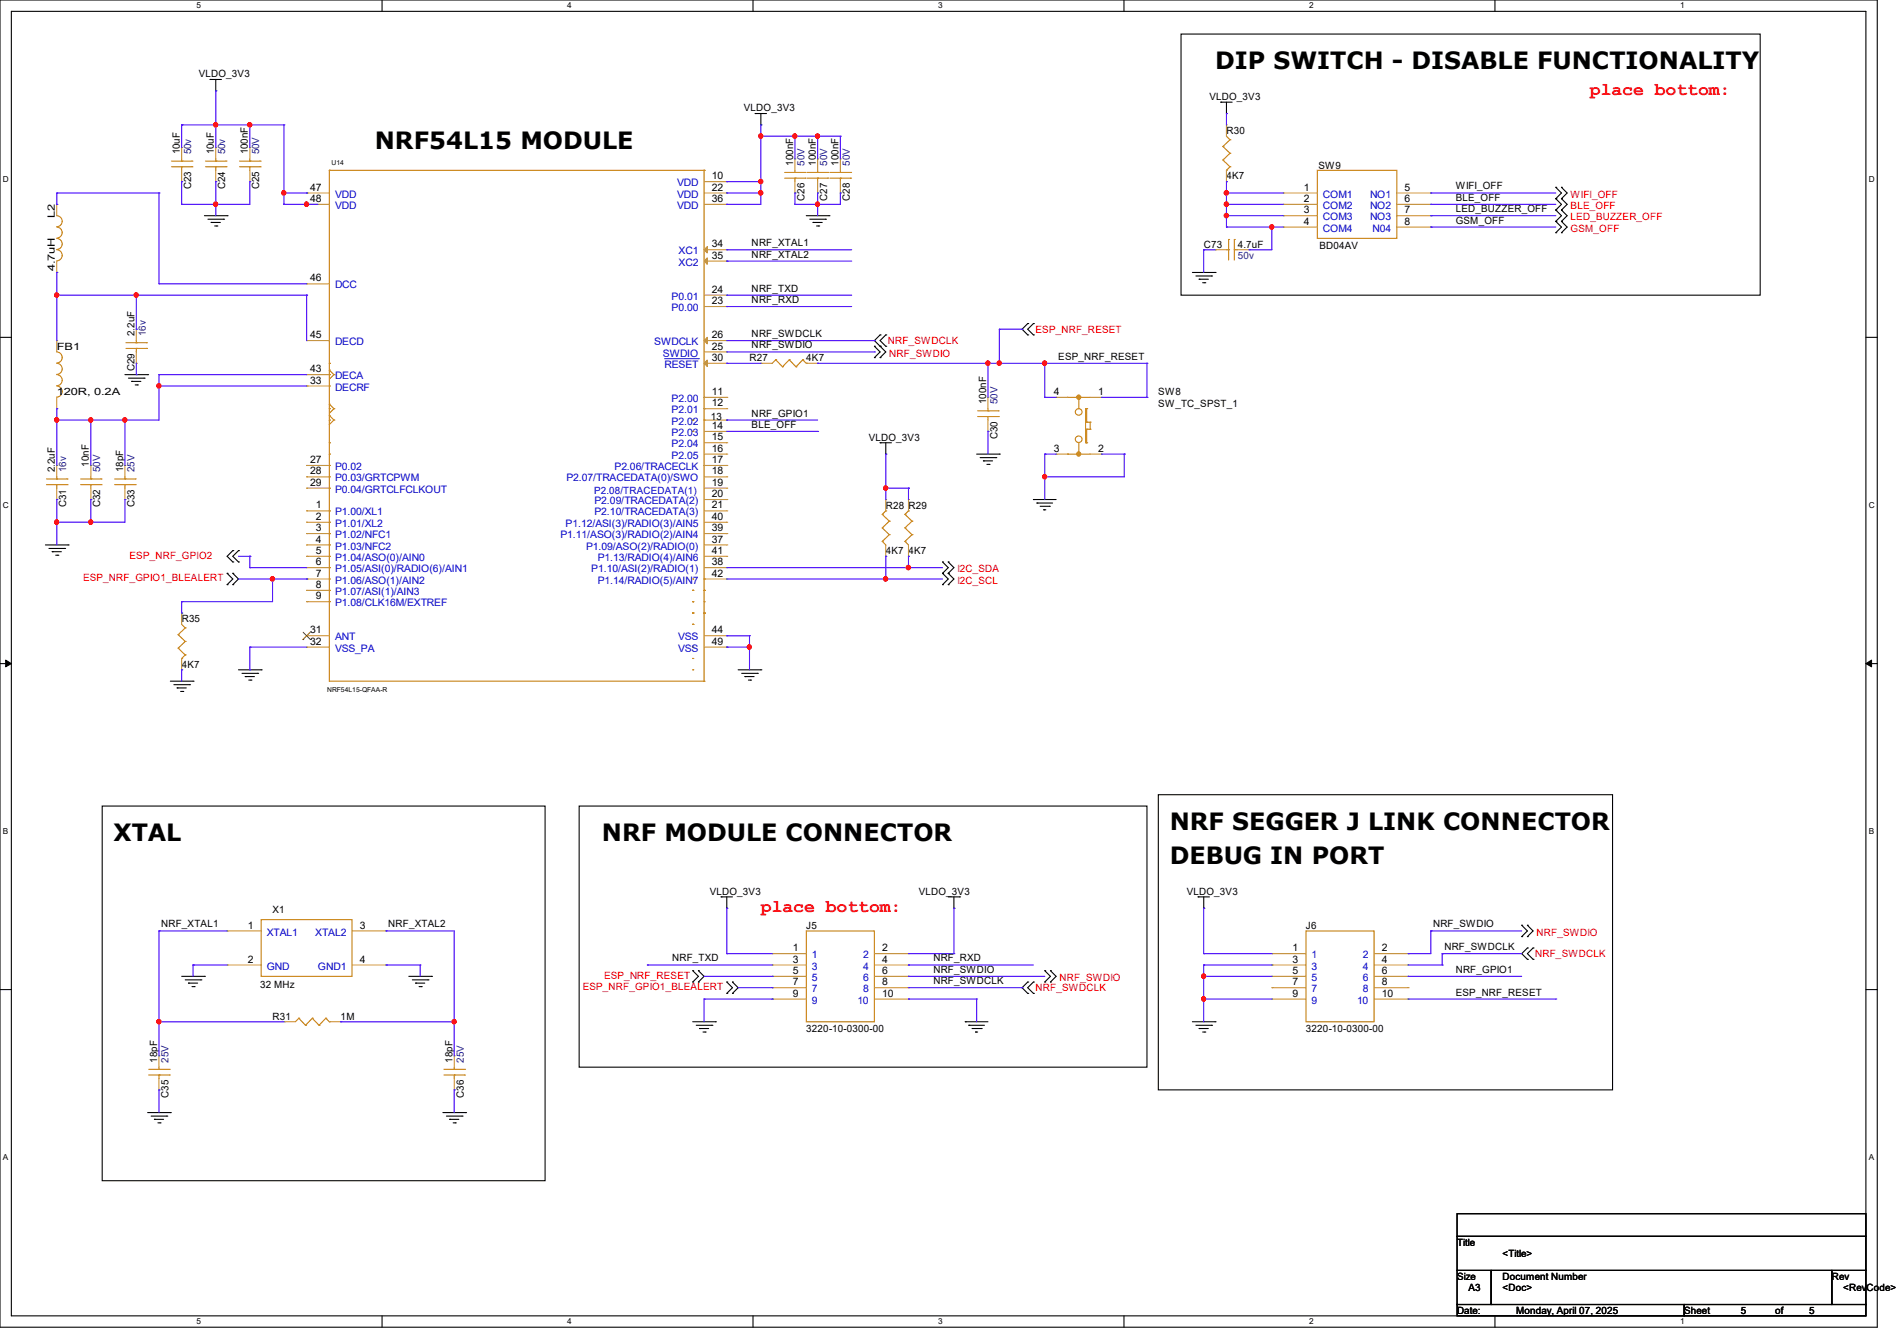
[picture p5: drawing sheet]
<svg xmlns="http://www.w3.org/2000/svg" width="297mm" height="210mm" viewBox="0 0 297 210" stroke-linecap="round" stroke-linejoin="round" font-family="sans-serif">
<path d="M0 0h293.9v207.9h-293.9zM1.8 1.8h290.3v204.3h-290.3z" fill="none" stroke="#000" stroke-width=".17"/>
<g fill="#fff">
<path d="M30.8 .2h.7v1.4h-.7z"/>
<path d="M30.8 206.2h.7v1.4h-.7z"/>
</g>
<path d="M59.8 0v1.8M59.8 206.1v1.8" fill="none" stroke="#000" stroke-width=".17"/>
<g fill="#fff">
<path d="M88.8 .2h.7v1.4h-.7z"/>
<path d="M88.8 206.2h.7v1.4h-.7z"/>
</g>
<path d="M117.9 0v1.8M117.9 206.1v1.8" fill="none" stroke="#000" stroke-width=".17"/>
<g fill="#fff">
<path d="M146.9 .2h.7v1.4h-.7z"/>
<path d="M146.9 206.2h.7v1.4h-.7z"/>
</g>
<path d="M176 0v1.8M176 206.1v1.8" fill="none" stroke="#000" stroke-width=".17"/>
<g fill="#fff">
<path d="M205 .2h.7v1.4h-.7z"/>
<path d="M205 206.2h.7v1.4h-.7z"/>
</g>
<path d="M234.1 0v1.8M234.1 206.1v1.8" fill="none" stroke="#000" stroke-width=".17"/>
<g fill="#fff">
<path d="M263.1 .2h.6v1.4h-.6z"/>
<path d="M263.1 206.2h.6v1.4h-.6z"/>
<path d="M.5 27.3h.9v1.4h-.9z"/>
<path d="M292.6 27.3h.9v1.4h-.9z"/>
<path d="M.5 78.4h.9v1.4h-.9z"/>
<path d="M292.6 78.4h.9v1.4h-.9z"/>
</g>
<path d="M0 52.8h1.8M292.1 52.8h1.8" fill="none" stroke="#000" stroke-width=".17"/>
<g fill="#fff">
<path d="M.5 129.5h.8v1.4h-.8z"/>
<path d="M292.6 129.5h.8v1.4h-.8z"/>
</g>
<path d="M0 103.9h1.8M292.1 103.9h1.8" fill="none" stroke="#000" stroke-width=".17"/>
<path d="M.9 103.4l.9 .5-.9 .5zM292.1 103.9l.9-.5v1z" fill="#000" stroke="#000" stroke-width=".16"/>
<g fill="#fff">
<path d="M.5 180.5h.8v1.4h-.8z"/>
<path d="M292.6 180.5h.8v1.4h-.8z"/>
</g>
<g fill="none" stroke="#000" stroke-width=".17">
<path d="M32.9 12.4h.1M32.9 12.4h1.8M33.8 14.2h.1M33.8 12.4v1.8M118.2 17.8h.1M118.2 17.8h1.8M119.1 19.6h.1M119.1 17.8v1.8M184.9 5.3h90.7v40.9h-90.7zM191.1 16h.1M191.1 16h1.8M192 17.8h.1"/>
<path d="M192 16v1.8M32 33.8h3.6M32.6 34.3h2.4M33.1 34.8h.1M33.1 34.8h1.4M33.6 35.4h.4M34 35.4h.1M35 34.3h.1M35.6 33.8h.1M126.2 33.8h3.6M126.8 34.3h2.4M127.3 34.8h.1"/>
<path d="M127.3 34.8h1.4M127.8 35.4h.4M128.2 35.4h.1M129.2 34.3h.1M129.8 33.8h.1M243.6 34.7h.1M243.6 32.9h.1M243.6 36.4h.1M243.6 31.1h.1M243.6 29.3h.1M243.6 32.9l.9 .9-.9 .9M243.6 34.7l.9 .9-.9 .8"/>
<path d="M243.6 29.3l.9 .9-.9 .9M243.6 31.1l.9 .9-.9 .9M244.5 34.7h.1M244.5 32.9h.1M244.5 36.4h.1M244.5 31.1h.1M244.5 29.3h.1M244.5 32.9l.9 .9-.9 .9M244.5 34.7l.9 .9-.9 .8M244.5 29.3l.9 .9-.9 .9M244.5 31.1l.9 .9-.9 .9M19.6 58.7h3.5"/>
<path d="M20.1 59.2h2.5M20.6 59.7h.1M20.6 59.7h1.5M22.6 59.2h.1M23.1 58.7h.1M136.9 56h.1M136.9 54.2h.1M136.9 54.2l.9 .9-.9 .9M137.8 52.5h.1M137.8 54.2h.1M137.8 56h.1M137.8 52.5l-.9 .8 1.8 1.8-.9 .9"/>
<path d="M138.7 54.2h.1M138.7 52.5h.1M138.7 52.5l-.9 .8 .9 .9M160.9 50.7h.1M160.9 52.5h.1M160.9 50.7l-.9 .9 .9 .9M161.8 52.5h.1M161.8 50.7h.1M161.8 50.7l-.9 .9 .9 .9M186.7 42.7h3.5M187.2 43.2h2.5M187.7 43.7h.1"/>
<path d="M187.7 43.7h1.5M188.3 44.3h.3M188.6 44.3h.1M189.7 43.2h.1M190.2 42.7h.1M21.2 60.3h.3M21.5 60.3h.1M137.8 69.3h.1M137.8 69.3h1.8M138.7 71.1h.1M138.7 69.3v1.8M152.9 71.1h3.6"/>
<path d="M153.5 71.7h2.4M154 72.2h.1M154 72.2h1.4M154.5 72.7h.4M154.9 72.7h.1M155.9 71.7h.1M156.5 71.1h.1M161.8 78.2h.1M161.8 78.2h3.6M162.3 78.8h.1M162.3 78.8h2.5M162.9 79.3h1.4"/>
<path d="M163.4 79.8h.1M163.4 79.8h.3M164.3 79.3h.1M7.1 85.3h3.6M7.7 85.9h2.4M8.2 86.4h.1M8.2 86.4h1.4M8.7 87h.4M9.1 87h.1M10.1 85.9h.1M10.7 85.3h.1M35.6 89.8h.1"/>
<path d="M35.6 91.6h.1M35.6 89.8l.8 .9-.8 .9M36.4 91.6h.1M36.4 89.8h.1M36.4 86.2h.1M36.4 88h.1M36.4 89.8l.9 .9-.9 .9M36.4 86.2l-.8 .9 .8 .9M37.3 86.2h.1M37.3 88h.1M37.3 86.2l-.9 .9 .9 .9M147.6 89.8h.1"/>
<path d="M147.6 88h.1M147.6 91.6h.1M147.6 88l.9 .9-.9 .9M147.6 89.8l.9 .9-.9 .9M148.5 89.8h.1M148.5 88h.1M148.5 91.6h.1M148.5 88l.9 .9-.9 .9M148.5 89.8l.9 .9-.9 .9M26.7 106.7h3.5M27.2 107.2h2.5M27.7 107.7h.1"/>
<path d="M27.7 107.7h1.5M28.3 108.3h.3M28.6 108.3h.1M29.7 107.2h.1M30.2 106.7h.1M37.3 104.9h3.6M37.9 105.5h2.4M38.4 106h.1M38.4 106h1.4M38.9 106.5h.4M39.3 106.5h.1M40.3 105.5h.1"/>
<path d="M40.9 104.9h.1M115.6 104.9h3.5M116.1 105.5h2.5M116.6 106h.1M116.6 106h1.5M117.2 106.5h.3M117.5 106.5h.1M118.6 105.5h.1M119.1 104.9h.1M16 126.2h69.3v58.7h-69.3zM90.7 126.2h88.9v40.9h-88.9zM181.4 124.5h71.1v46.2h-71.1z"/>
<path d="M0 155h1.8M28.4 152.9h3.6M29 153.5h2.5M29.5 154h.1M29.5 154h1.4M30.1 154.5h.3M30.4 154.5h.1M31.5 153.5h.1M32 152.9h.1M64 152.9h3.6M64.6 153.5h2.4M65.1 154h.1"/>
<path d="M65.1 154h1.4M65.6 154.5h.4M66 154.5h.1M67 153.5h.1M67.6 152.9h.1M108.5 152h.1M108.5 153.8h.1M108.5 152l.8 .9-.8 .9M109.3 153.8h.1M109.3 152h.1M109.3 152l.9 .9-.9 .9M112.9 140.5h.1"/>
<path d="M112.9 140.5h1.8M113.8 142.2h.1M113.8 153.8h.1M113.8 155.6h.1M113.8 140.5v1.7M113.8 153.8l.9 .9-.9 .9M114.7 155.6h.1M114.7 153.8h.1M114.7 153.8l.9 .9-.9 .9M148.5 140.5h1.7M149.4 142.2h.1M149.4 140.5v1.7"/>
<path d="M150.2 140.5h.1M160.9 153.8h.1M160.9 155.6h.1M160.9 153.8l-.9 .9 .9 .9M161.8 155.6h.1M161.8 153.8h.1M161.8 153.8l-.9 .9 .9 .9M163.6 153.8h.1M163.6 152h.1M163.6 152l.9 .9-.9 .9M164.5 153.8h.1M164.5 152h.1"/>
<path d="M164.5 152l.9 .9-.9 .9M187.6 140.5h.1M187.6 140.5h1.8M188.5 142.2h.1M188.5 140.5v1.7M238.3 146.7h.1M238.3 144.9h.1M238.3 144.9l.8 .9-.8 .9M239.1 148.5h.1M239.1 150.2h.1M239.1 146.7h.1M239.1 144.9h.1"/>
<path d="M239.1 148.5l-.8 .9 .8 .8M239.1 144.9l.9 .9-.9 .9M240 150.2h.1M240 148.5h.1M240 148.5l-.9 .9 .9 .8M292.1 155h1.8M23.1 174.2h3.6M23.7 174.8h2.4M24.2 175.3h.1M24.2 175.3h1.4M24.7 175.9h.4M25.1 175.9h.1"/>
<path d="M26.1 174.8h.1M26.7 174.2h.1M69.3 174.2h3.6M69.9 174.8h2.4M70.4 175.3h.1M70.4 175.3h1.4M71 175.9h.3M71.3 175.9h.1M72.3 174.8h.1M72.9 174.2h.1M108.5 160h3.5M109 160.6h2.5"/>
<path d="M109.5 161.1h.1M109.5 161.1h1.5M110.1 161.6h.3M110.4 161.6h.1M111.5 160.6h.1M112 160h.1M151.1 160h.1M151.1 160h3.6M151.7 160.6h.1M151.7 160.6h2.4M152.2 161.1h1.4M152.7 161.6h.1"/>
<path d="M152.7 161.6h.4M153.6 161.1h.1M186.7 160h3.5M187.2 160.6h2.5M187.7 161.1h.1M187.7 161.1h1.5M188.3 161.6h.3M188.6 161.6h.1M189.7 160.6h.1M190.2 160h.1M228.1 190.1h64v3.5h-64zM228.1 193.6h64v5.4h-64z"/>
<path d="M228.1 199h5.4v5.3h-5.4zM233.5 199h53.3v5.3h-53.3zM286.8 199h5.3v5.3h-5.3zM228.1 204.3h35.6v1.8h-35.6zM263.7 204.3h28.4v1.8h-28.4z"/>
</g>
<g fill="none" stroke="#cc8006" stroke-width=".17">
<path d="M8.9 33.8a.87 .87 0 0 1 .8 .8 .87 .87 0 0 1-.8 .9M8.9 35.6a.87 .87 0 0 1 .8 .8 .87 .87 0 0 1-.8 .9M8.9 37.3a.87 .87 0 0 1 .8 .9 .87 .87 0 0 1-.8 .9M8.9 39.1a.87 .87 0 0 1 .8 .9 .87 .87 0 0 1-.8 .9M26.8 26.1h3.3M26.8 25.2h3.3M28.4 25.2h.1M28.4 26.1h.1M28.4 24.9v.3M28.4 26.1v.6M30.1 26.1h.1M30.1 25.2h.1"/>
<path d="M32.2 26.1h3.2M32.2 25.2h3.2M33.8 25.2h.1M33.8 26.1h.1M33.8 24.9v.3M33.8 26.1v.6M35.4 26.1h.1M35.4 25.2h.1M37.5 26.1h3.2M37.5 25.2h3.2M39.1 25.2h.1M39.1 26.1h.1"/>
<path d="M39.1 24.9v.3M39.1 26.1v.6M40.7 26.1h.1M40.7 25.2h.1M51.6 26.7h.1M51.6 26.7h58.6M51.6 26.7v80h58.6M110.2 26.7h.1M110.2 26.7v80M122.9 27.9h3.2M122.9 27h3.2M124.5 27h.1"/>
<path d="M124.5 27.9h.1M124.5 26.7v.3M124.5 27.9v.5M126.1 27.9h.1M126.1 27h.1M126.4 27.9h3.2M126.4 27h3.2M128 27h.1M128 27.9h.1M128 26.7v.3M128 27.9v.5M129.6 27.9h.1"/>
<path d="M129.6 27h.1M130 27.9h3.2M130 27h3.2M131.6 27h.1M131.6 27.9h.1M131.6 26.7v.3M131.6 27.9v.5M133.2 27.9h.1M133.2 27h.1M191.5 22.9h.1M191.5 25.1h.1M191.5 22.9l1.1 1.1"/>
<path d="M191.5 25.1l1.1 1M192 26.7h.1M192 21.3l.6 .6M192 39.1h.4M192.4 39.1h.1M192.4 37.5h.1M192.4 37.5v3.2M192.6 21.9h.1M192.6 24h.1M192.6 26.1h.1M192.6 21.9l-1.1 1M192.6 24l-1.1 1.1"/>
<path d="M192.6 26.1l-.6 .6M193.3 37.5h.1M193.3 39.1h.1M193.3 39.1h.5M193.3 37.5v3.2M206.2 26.7h12.5v10.6h-12.5zM8.9 55.1a.87 .87 0 0 1 .8 .9 .87 .87 0 0 1-.8 .9M8.9 56.9a.87 .87 0 0 1 .8 .9 .87 .87 0 0 1-.8 .8M8.9 58.7a.87 .87 0 0 1 .8 .8 .87 .87 0 0 1-.8 .9M19.7 54.6h3.2M19.7 53.7h3.2M21.3 53.7h.1"/>
<path d="M21.3 54.6h.1M21.3 53.3v.4M21.3 54.6v.5M22.9 54.6h.1M22.9 53.7h.1M51.6 56.9h.1M51.6 58h.1M51.6 58.7h.1M51.6 58l.7 .7M52.3 58.7h.1M52.3 58.7l-.7 .7M121.5 56.3h.1"/>
<path d="M121.5 56.3l-.6 .6M121.5 56.3l1 1.1M122.5 57.4h.1M123.6 56.3h.1M123.6 56.3l-1.1 1.1M123.6 56.3l1 1.1M124.6 57.4h.1M125.7 56.3h.1M125.7 56.3l-1.1 1.1M125.7 56.3l.5 .6M126.2 56.9h.1M7.3 75.9h3.2"/>
<path d="M7.3 75h3.2M8.9 75h.1M8.9 75.9h.1M8.9 60.5a.87 .87 0 0 1 .8 .8 .87 .87 0 0 1-.8 .9M8.9 74.7v.3M8.9 75.9v.6M10.5 75.9h.1M10.5 75h.1M12.6 75.9h3.2M12.6 75h3.2M14.2 75h.1M14.2 75.9h.1"/>
<path d="M14.2 74.7v.3M14.2 75.9v.6M15.8 75.9h.1M15.8 75h.1M17.9 75.9h3.3M17.9 75h3.3M19.6 75h.1M19.6 75.9h.1M19.6 74.7v.3M19.6 75.9v.6M21.2 75.9h.1M21.2 75h.1"/>
<path d="M51.6 63.3h.1M51.6 64h.1M51.6 65.1h.1M51.6 65.8h.1M51.6 69.3h.1M51.6 71.1h.1M51.6 72.9h.1M51.6 74.7h.1M51.6 76.5h.1M51.6 60.5h.1M51.6 63.3l.7 .7M51.6 65.1l.7 .7"/>
<path d="M52.3 64h.1M52.3 65.8h.1M52.3 64l-.7 .7M52.3 65.8l-.7 .7M108.5 65.8h.1M108.5 67.6h.1M110.2 62.2h.1M110.2 64h.1M110.2 65.8h.1M110.2 72.9h.1M153.1 65.2h3.2M153.1 64.3h3.2"/>
<path d="M154.7 64.3h.1M154.7 65.2h.1M154.7 64v.3M154.7 65.2v.6M156.3 65.2h.1M156.3 64.3h.1M167.1 62.2h.1M167.1 71.1h.1M167.1 62.2h3.6M167.1 71.1h3.6M168.9 62.2h.1M168.9 71.1h.1"/>
<path d="M168.9 62.2v1.8M168.9 69.3v1.8M170 69.3h.1M170 64h.1M170 64v5.3M170.1 69.3h.1M170.1 67.2h.1M170.1 66.1h.1M170.1 64h.1M170.1 64v2.1M170.1 67.2v2.1M170.1 67.2h.6"/>
<path d="M170.1 66.1h.6M170.7 67.2h.1M170.7 66.1h.1M170.7 66.1v1.1M27.9 99.4h.1M27.9 99.4l1.1 1.1M28.4 97.8l.6 .5M29 98.3h.1M29 98.3l-1.1 1.1M51.6 80h.1M51.6 81.8h.1M51.6 83.6h.1"/>
<path d="M51.6 85.3h.1M51.6 87.1h.1M51.6 88.9h.1M51.6 90.7h.1M51.6 92.5h.1M51.6 94.2h.1M108.5 90.7h.1M108.5 92.5h.1M108.5 94.2h.1M108.5 96h.1M108.5 97.8h.1M110.2 96h.1"/>
<path d="M110.2 92.5h.1M110.2 90.7h.1M110.2 94.2h.1M138.1 84.8h.1M138.1 82.7h.1M138.1 80.6h.1M138.1 84.8l.6 .5M138.1 82.7l1.1 1M138.1 80.6l1.1 1M138.7 80h.1M138.7 80l-.6 .6M139.2 83.7h.1"/>
<path d="M139.2 81.6h.1M139.2 83.7l-1.1 1.1M139.2 81.6l-1.1 1.1M141.7 84.8h.1M141.7 82.7h.1M141.7 80.6h.1M141.7 84.8l.5 .5M141.7 82.7l1.1 1M141.7 80.6l1.1 1M142.2 80h.1M142.2 80l-.5 .6M142.8 83.7h.1"/>
<path d="M142.8 81.6h.1M142.8 83.7l-1.1 1.1M142.8 81.6l-1.1 1.1M27.9 101.5h.1M27.9 101.5l1.1 1.1M28.4 103.1h.1M29 100.5h.1M29 102.6h.1M29 100.5l-1.1 1M29 102.6l-.6 .5M108.5 101.3h.1M108.5 104.9h.1"/>
<path d="M108.5 103.1h.1M110.2 106.7h.1M40.9 144h14.2v8.9h-14.2zM46.8 159.5h.1M46.8 159.5l-.6 .5M46.8 159.5l1 1.1M48.9 159.5h.1M48.9 159.5l-1.1 1.1M48.9 159.5l1.1 1.1M51 159.5h.1M51 159.5l-1 1.1M51 159.5l.6 .5"/>
<path d="M126.2 145.8h10.7v14.2h-10.7zM204.5 145.8h10.6v14.2h-10.6zM23.3 168.4h3.2M23.3 167.5h3.2M24.9 167.5h.1M24.9 168.4h.1M24.9 167.1v.4M24.9 168.4v.5M26.5 168.4h.1M26.5 167.5h.1M47.8 160.6h.1M50 160.6h.1"/>
<path d="M51.6 160h.1M69.5 168.4h3.2M69.5 167.5h3.2M71.1 167.5h.1M71.1 168.4h.1M71.1 167.1v.4M71.1 168.4v.5M72.7 168.4h.1M72.7 167.5h.1"/>
<circle cx="168.9" cy="64.5" r=".52"/>
<circle cx="168.9" cy="68.8" r=".52"/>
</g>
<g fill="none" stroke="#a84" stroke-width=".17">
<path d="M192 19.6h.1M192 19.6v1.7M8.9 32h.1M8.9 32v1.8M28.4 23.1h.1M28.4 28.4h.1M28.4 23.1v1.8M28.4 26.7v1.7M33.8 23.1h.1M33.8 28.4h.1M33.8 23.1v1.8M33.8 26.7v1.7"/>
<path d="M39.1 23.1h.1M39.1 28.4h.1M39.1 23.1v1.8M39.1 26.7v1.7M48 30.2h.1M48 32h.1M48 30.2h3.6M48 32h3.6M110.2 39.1h3.6M110.2 30.2h3.6M110.2 32h3.6M110.2 28.4h3.6"/>
<path d="M113.8 28.4h.1M113.8 30.2h.1M113.8 39.1h.1M113.8 32h.1M124.5 24.9h.1M124.5 30.2h.1M124.5 24.9v1.8M124.5 28.4v1.8M128 24.9h.1M128 30.2h.1M128 24.9v1.8M128 28.4v1.8"/>
<path d="M131.6 24.9h.1M131.6 30.2h.1M131.6 24.9v1.8M131.6 28.4v1.8M190.2 39.1h.1M190.2 39.1h1.8M192 28.4h.1M192 26.7v1.7M193.8 39.1h1.8M195.6 39.1h.1M200.9 30.2h.1M200.9 32h.1"/>
<path d="M200.9 33.8h.1M200.9 35.6h.1M200.9 30.2h5.3M200.9 32h5.3M200.9 33.8h5.3M200.9 35.6h5.3M218.7 30.2h5.3M218.7 32h5.3M218.7 33.8h5.3M218.7 35.6h5.3M224 30.2h.1M224 32h.1"/>
<path d="M224 33.8h.1M224 35.6h.1M8.9 42.7h.1M8.9 53.3h.1M8.9 40.9v1.8M8.9 53.3v1.8M21.3 51.6h.1M21.3 56.9h.1M21.3 51.6v1.7M21.3 55.1v1.8M48 58.7h.1M48 53.3h.1"/>
<path d="M48 44.4h.1M48 53.3h3.6M48 58.7h3.6M48 44.4h3.6M110.2 48h3.6M110.2 46.2h3.6M110.2 55.1h3.6M110.2 53.3h3.6M110.2 56.9h3.6M110.2 40.9h3.6M113.8 48h.1M113.8 46.2h.1"/>
<path d="M113.8 55.1h.1M113.8 53.3h.1M113.8 56.9h.1M113.8 40.9h.1M119.1 56.9h.1M119.1 56.9h1.8M126.2 56.9h1.8M128 56.9h.1M8.9 72.9h.1M8.9 78.2h.1M8.9 64h.1M8.9 62.2v1.8"/>
<path d="M8.9 72.9v1.8M8.9 76.5v1.7M14.2 72.9h.1M14.2 78.2h.1M14.2 72.9v1.8M14.2 76.5v1.7M19.6 72.9h.1M19.6 78.2h.1M19.6 72.9v1.8M19.6 76.5v1.7M48 72.9h.1M48 74.7h.1"/>
<path d="M48 76.5h.1M48 60.5h.1M48 72.9h3.6M48 74.7h3.6M48 76.5h3.6M48 60.5h3.6M110.2 62.2h3.6M110.2 64h3.6M110.2 65.8h3.6M110.2 67.6h3.6M110.2 69.3h3.6M110.2 71.1h3.6"/>
<path d="M110.2 72.9h3.6M110.2 74.7h3.6M110.2 76.5h3.6M110.2 78.2h3.6M113.8 62.2h.1M113.8 64h.1M113.8 65.8h.1M113.8 67.6h.1M113.8 69.3h.1M113.8 71.1h.1M113.8 72.9h.1M113.8 74.7h.1"/>
<path d="M113.8 76.5h.1M113.8 78.2h.1M138.7 78.2h.1M138.7 78.2v1.8M142.2 78.2h.1M142.2 78.2v1.8M154.7 62.2h.1M154.7 67.6h.1M154.7 62.2v1.8M154.7 65.8v1.8M165.4 62.2h.1M165.4 71.1h.1"/>
<path d="M165.4 62.2h1.7M165.4 71.1h1.7M170.7 62.2h1.8M170.7 71.1h1.8M172.5 62.2h.1M172.5 71.1h.1M28.4 96h.1M28.4 96v1.8M48 80h.1M48 81.8h.1M48 83.6h.1M48 85.3h.1"/>
<path d="M48 87.1h.1M48 88.9h.1M48 90.7h.1M48 92.5h.1M48 94.2h.1M48 99.6h.1M48 80h3.6M48 81.8h3.6M48 83.6h3.6M48 85.3h3.6M48 87.1h3.6M48 88.9h3.6"/>
<path d="M48 90.7h3.6M48 92.5h3.6M48 94.2h3.6M48 99.6h3.6M110.2 80h3.6M110.2 81.8h3.6M110.2 83.6h3.6M110.2 85.3h3.6M110.2 87.1h3.6M110.2 88.9h3.6M110.2 90.7h3.6M110.2 99.6h3.6"/>
<path d="M113.8 80h.1M113.8 85.3h.1M113.8 88.9h.1M113.8 83.6h.1M113.8 81.8h.1M113.8 87.1h.1M113.8 90.7h.1M113.8 99.6h.1M138.7 87.1h.1M138.7 85.3v1.8M142.2 87.1h.1M142.2 85.3v1.8"/>
<path d="M28.4 104.9h.1M28.4 103.1v1.8M48 101.3h.1M48 101.3h3.6M110.2 101.3h3.6M113.8 101.3h.1M35.6 145.8h.1M35.6 151.1h.1M35.6 151.1h5.3M35.6 145.8h5.3M55.1 151.1h5.4M55.1 145.8h5.4"/>
<path d="M60.5 145.8h.1M60.5 151.1h.1M120.9 149.4h.1M120.9 151.1h.1M120.9 152.9h.1M120.9 154.7h.1M120.9 156.5h.1M120.9 149.4h5.3M120.9 151.1h5.3M120.9 152.9h5.3M120.9 154.7h5.3M120.9 156.5h5.3"/>
<path d="M136.9 149.4h5.3M136.9 151.1h5.3M136.9 152.9h5.3M136.9 154.7h5.3M136.9 156.5h5.3M142.2 149.4h.1M142.2 151.1h.1M142.2 152.9h.1M142.2 154.7h.1M142.2 156.5h.1M199.1 149.4h.1M199.1 151.1h.1"/>
<path d="M199.1 152.9h.1M199.1 154.7h.1M199.1 156.5h.1M199.1 149.4h5.4M199.1 151.1h5.4M199.1 152.9h5.4M199.1 154.7h5.4M199.1 156.5h5.4M215.1 149.4h5.4M215.1 151.1h5.4M215.1 152.9h5.4M215.1 154.7h5.4"/>
<path d="M215.1 156.5h5.4M220.5 149.4h.1M220.5 151.1h.1M220.5 152.9h.1M220.5 154.7h.1M220.5 156.5h.1M24.9 165.4h.1M24.9 170.7h.1M24.9 165.4v1.7M24.9 168.9v1.8M44.4 160h.1M44.4 160h1.8"/>
<path d="M51.6 160h1.7M53.3 160h.1M71.1 165.4h.1M71.1 170.7h.1M71.1 165.4v1.7M71.1 168.9v1.8"/>
</g>
<g fill="#a84" stroke="#a84" stroke-width=".17">
<path d="M110.7 52.8v1l-.5-.5z"/>
<path d="M110.7 56.4v1l-.5-.5z"/>
<path d="M110.7 38.6v1l-.5-.5z"/>
<path d="M110.7 40.4v1l-.5-.5z"/>
</g>
<path d="M104.1 56.2h5.2M109.3 56.2h.1" fill="none" stroke="#00c" stroke-width=".16"/>
<path d="M47.5 99l1.1 1.2M48.6 99l-1.2 1.2M47.4 100.2h.1M48.6 100.2h.1" fill="none" stroke="#804000" stroke-width=".16"/>
<g fill="#cc8006" stroke="#cc8006" stroke-width=".17">
<circle cx="168.9" cy="71.1" r=".33"/>
<circle cx="168.9" cy="62.2" r=".33"/>
</g>
<g fill="none" stroke="#4200ff" stroke-width=".17">
<path d="M28.4 19.6h.1M28.4 19.6v3.5M28.4 19.6h16M33.8 14.2h.1M33.8 19.6h.1M33.8 14.2v8.9M39.1 19.6h.1M39.1 19.6v3.5M44.4 19.6h.1M44.4 19.6v12.4M119.1 19.6h.1M119.1 19.6v12.4h-5.3"/>
<path d="M192 17.8h.1M192 17.8v1.8M8.9 30.2h.1M8.9 32h.1M8.9 30.2h16M8.9 30.2v1.8M24.9 30.2h.1M24.9 30.2v14.2M28.4 32h.1M28.4 28.4h.1M28.4 28.4v3.6M33.8 32h.1"/>
<path d="M33.8 28.4h.1M33.8 28.4v5.4M39.1 28.4h.1M39.1 28.4v3.6h-10.7M44.4 30.2h.1M44.4 32h.1M44.4 32h5.4M44.4 30.2h3.6M48 32h.1M48 30.2h.1M113.8 28.4h.1M113.8 32h.1"/>
<path d="M113.8 30.2h.1M113.8 39.1h.1M113.8 28.4h5.3M113.8 30.2h5.3M113.8 39.1h19.5M119.1 28.4h.1M119.1 30.2h.1M119.1 21.3h.1M119.1 21.3h12.5M124.5 21.3h.1M124.5 30.2h.1M124.5 32h.1"/>
<path d="M124.5 21.3v3.6M124.5 30.2v1.8M128 21.3h.1M128 30.2h.1M128 32h.1M128 21.3v3.6M128 30.2v3.6M131.6 21.3h.1M131.6 30.2h.1M131.6 30.2v1.8h-7.1M131.6 21.3v3.6M188.5 39.1h.1"/>
<path d="M188.5 39.1h1.7M188.5 39.1v3.6M192 28.4h.1M192 35.6h.1M192 30.2h.1M192 32h.1M192 33.8h.1M192 32h8.9M192 30.2h8.9M192 28.4v7.2M192 35.6h8.9M192 33.8h8.9"/>
<path d="M195.6 39.1h.1M199.1 35.6h.1M199.1 35.6v3.5h-3.5M224 33.8h.1M224 35.6h.1M224 32h.1M224 30.2h.1M224 32h19.6M224 30.2h19.6M224 35.6h19.6M224 33.8h19.6M8.9 46.2h.1"/>
<path d="M8.9 42.7h.1M8.9 46.2h39.1M8.9 42.7v10.6M21.3 58.7h.1M21.3 51.6h.1M21.3 46.2v5.4M21.3 56.9v1.8M24.9 44.4h.1M24.9 58.7h.1M24.9 58.7v7.1h-16M24.9 44.4h23.1M24.9 58.7h23.1"/>
<path d="M48 46.2h.1M48 46.2v7.1M113.8 40.9h.1M113.8 56.9h.1M113.8 46.2h.1M113.8 48h.1M113.8 46.2h19.5M113.8 40.9h19.5M113.8 53.3h23.1M113.8 55.1h23.1M113.8 56.9h5.3M113.8 48h19.5"/>
<path d="M128 56.9h.1M128 56.9h51.6M136.9 53.3h.1M136.9 55.1h.1M154.7 56.9h.1M154.7 56.9v5.3M156.5 56.9h.1M156.5 51.6h.1M156.5 51.6v5.3M156.5 51.6h3.5M160 51.6h.1M163.6 56.9h.1"/>
<path d="M163.6 56.9v5.3M179.6 56.9h.1M179.6 56.9v5.3M8.9 64h.1M8.9 65.8h.1M8.9 78.2h.1M8.9 64v8.9M8.9 78.2v7.1M14.2 65.8h.1M14.2 78.2h.1M14.2 65.8v7.1M14.2 78.2v3.6"/>
<path d="M19.6 65.8h.1M19.6 78.2h.1M19.6 65.8v7.1M19.6 78.2v3.6h-10.7M24.9 60.5h.1M24.9 60.5h23.1M113.8 65.8h.1M113.8 65.8h14.2M113.8 67.6h14.2M128 67.6h.1M138.7 76.5h.1M138.7 71.1h.1"/>
<path d="M138.7 71.1v7.1M138.7 76.5h3.5M142.2 76.5h.1M142.2 76.5v1.7M154.7 67.6h.1M154.7 67.6v3.5M163.6 62.2h.1M163.6 71.1h.1M163.6 74.7h.1M163.6 71.1v7.1M163.6 62.2h1.8M163.6 71.1h1.8"/>
<path d="M172.5 62.2h7.1M172.5 71.1h3.5M176 71.1h.1M176 71.1v3.6h-12.4M179.6 62.2h.1M8.9 81.8h.1M14.2 81.8h.1M28.4 94.2h.1M28.4 96h.1M28.4 94.2v1.8M37.3 90.7h10.7M37.3 87.1h1.8"/>
<path d="M39.1 87.1h.1M39.1 88.9h.1M39.1 87.1v1.8M39.1 88.9h8.9M42.7 90.7h.1M42.7 90.7v3.5h-14.3M48 90.7h.1M113.8 99.6h.1M113.8 99.6h3.5M113.8 88.9h33.8M113.8 90.7h33.8M117.3 99.6h.1"/>
<path d="M117.3 99.6v5.3M138.7 90.7h.1M138.7 87.1h.1M138.7 87.1v3.6M142.2 88.9h.1M142.2 87.1h.1M142.2 87.1v1.8M28.4 104.9h.1M28.4 104.9v1.8M39.1 101.3h.1M39.1 104.9h.1M39.1 101.3v3.6"/>
<path d="M39.1 101.3h8.9M113.8 101.3h.1M113.8 101.3h3.5M117.3 101.3h.1M24.9 145.8h.1M24.9 145.8v19.6M24.9 145.8h10.7M30.2 151.1h.1M30.2 151.1h5.4M30.2 151.1v1.8M60.5 145.8h.1M60.5 151.1h.1"/>
<path d="M60.5 145.8h10.6v19.6M60.5 151.1h5.3M65.8 151.1h.1M65.8 151.1v1.8M101.3 151.1h.1M101.3 151.1h19.6M110.2 156.5h.1M110.2 152.9h10.7M110.2 156.5h10.7M110.2 156.5v3.5M113.8 142.2h.1M113.8 149.4h.1"/>
<path d="M113.8 149.4h7.1M113.8 142.2v7.2M115.6 154.7h5.3M120.9 156.5h.1M120.9 154.7h.1M120.9 152.9h.1M142.2 156.5h.1M142.2 152.9h.1M142.2 151.1h.1M142.2 151.1h19.6M142.2 149.4h7.2M142.2 152.9h21.4"/>
<path d="M142.2 156.5h10.7M142.2 154.7h17.8M149.4 149.4h.1M149.4 142.2h.1M149.4 142.2v7.2M152.9 156.5h.1M152.9 156.5v3.5M160 154.7h.1M188.5 142.2h.1M188.5 149.4h.1M188.5 151.1h.1M188.5 152.9h.1"/>
<path d="M188.5 156.5h.1M188.5 151.1h10.6M188.5 142.2v7.2M188.5 151.1v8.9M188.5 149.4h10.6M188.5 152.9h10.6M188.5 156.5h10.6M220.5 149.4h.1M220.5 152.9h.1M220.5 151.1h5.3M220.5 152.9h17.8M220.5 156.5h23.1"/>
<path d="M224 145.8h.1M224 145.8h14.3M224 145.8v3.6h-3.5M225.8 151.1h.1M225.8 149.4h.1M225.8 149.4h12.5M225.8 149.4v1.7M243.6 156.5h.1M24.9 160h.1M24.9 170.7h.1M24.9 170.7v3.5M24.9 160h19.5"/>
<path d="M53.3 160h.1M53.3 160h17.8M71.1 160h.1M71.1 170.7h.1M71.1 170.7v3.5"/>
</g>
<g fill="#f00" stroke="#f00" stroke-width=".17">
<circle cx="44.4" cy="30.2" r=".33"/>
<circle cx="119.1" cy="30.2" r=".33"/>
<circle cx="124.4" cy="21.3" r=".33"/>
<circle cx="119.1" cy="28.4" r=".33"/>
<circle cx="119.1" cy="21.3" r=".33"/>
<circle cx="128" cy="21.3" r=".33"/>
<circle cx="128" cy="32" r=".33"/>
<circle cx="39.1" cy="19.5" r=".33"/>
<circle cx="33.7" cy="19.5" r=".33"/>
<circle cx="33.7" cy="32" r=".33"/>
<circle cx="8.9" cy="46.2" r=".33"/>
<circle cx="8.9" cy="65.8" r=".33"/>
<circle cx="8.9" cy="81.8" r=".33"/>
<circle cx="24.9" cy="60.4" r=".33"/>
<circle cx="14.2" cy="65.8" r=".33"/>
<circle cx="19.5" cy="65.8" r=".33"/>
<circle cx="14.2" cy="81.8" r=".33"/>
<circle cx="117.3" cy="101.3" r=".33"/>
<circle cx="154.7" cy="56.9" r=".33"/>
<circle cx="71.1" cy="160" r=".33"/>
<circle cx="24.9" cy="160" r=".33"/>
<circle cx="142.2" cy="88.9" r=".33"/>
<circle cx="138.7" cy="90.7" r=".33"/>
<circle cx="138.7" cy="76.4" r=".33"/>
<circle cx="163.5" cy="56.9" r=".33"/>
<circle cx="163.5" cy="74.7" r=".33"/>
<circle cx="188.4" cy="152.9" r=".33"/>
<circle cx="188.4" cy="156.4" r=".33"/>
<circle cx="192" cy="30.2" r=".33"/>
<circle cx="192" cy="32" r=".33"/>
<circle cx="192" cy="33.8" r=".33"/>
<circle cx="48" cy="32" r=".33"/>
<circle cx="42.6" cy="90.7" r=".33"/>
<circle cx="21.3" cy="46.2" r=".33"/>
<circle cx="156.4" cy="56.9" r=".33"/>
<circle cx="199.1" cy="35.5" r=".33"/>
</g>
<g font-size="3.7">
<text x="190.2" y="10.8">DIP SWITCH - DISABLE FUNCTIONALITY</text>
<text x="58.7" y="23.3">NRF54L15 MODULE</text>
<text x="17.8" y="131.7">XTAL</text>
<text x="94.2" y="131.7">NRF MODULE CONNECTOR</text>
<text x="183.1" y="130">NRF SEGGER J LINK CONNECTOR</text>
<text x="183.1" y="135.3">DEBUG IN PORT</text>
</g>
<g font-size="2.8" fill="#f00">
<text x="248.9" y="14.8">place bottom:</text>
<text x="119.1" y="142.8">place bottom:</text>
</g>
<g font-size="1.6">
<text x="31.1" y="12.1">VLDO_3V3</text>
<text x="116.5" y="17.4">VLDO_3V3</text>
<text x="189.4" y="15.7">VLDO_3V3</text>
<text x="192" y="21">R30</text>
<text x="28.2" y="24.2" transform="rotate(-90 28.2 24.2)">10uF</text>
<text x="29.9" y="29.7" transform="rotate(-90 29.9 29.7)">C23</text>
<text x="33.5" y="24.2" transform="rotate(-90 33.5 24.2)">10uF</text>
<text x="35.3" y="29.7" transform="rotate(-90 35.3 29.7)">C24</text>
<text x="38.8" y="24.2" transform="rotate(-90 38.8 24.2)">100nF</text>
<text x="40.6" y="29.7" transform="rotate(-90 40.6 29.7)">C25</text>
<text x="48.6" y="29.8">47</text>
<text x="111.5" y="28.1">10</text>
<text x="111.5" y="29.8">22</text>
<text x="124.2" y="26" transform="rotate(-90 124.2 26)">100nF</text>
<text x="127.7" y="26" transform="rotate(-90 127.7 26)">100nF</text>
<text x="131.3" y="26" transform="rotate(-90 131.3 26)">100nF</text>
<text x="192" y="28.1">4K7</text>
<text x="204.1" y="29.8">1</text>
<text x="206.4" y="26.5">SW9</text>
<text x="219.9" y="29.8">5</text>
<text x="227.9" y="29.7">WIFI_OFF</text>
<text x="8.6" y="34.1" transform="rotate(-90 8.6 34.1)">L2</text>
<text x="48.6" y="31.6">48</text>
<text x="111.5" y="31.6">36</text>
<text x="125.9" y="31.5" transform="rotate(-90 125.9 31.5)">C26</text>
<text x="129.5" y="31.5" transform="rotate(-90 129.5 31.5)">C27</text>
<text x="133.1" y="31.5" transform="rotate(-90 133.1 31.5)">C28</text>
<text x="204.1" y="31.6">2</text>
<text x="204.1" y="33.4">3</text>
<text x="204.1" y="35.2">4</text>
<text x="219.9" y="31.6">6</text>
<text x="219.9" y="33.4">7</text>
<text x="219.9" y="35.2">8</text>
<text x="227.9" y="33.2">LED_BUZZER_OFF</text>
<text x="227.9" y="35">GSM_OFF</text>
<text x="227.9" y="31.5">BLE_OFF</text>
<text x="111.5" y="38.7">34</text>
<text x="111.5" y="40.5">35</text>
<text x="117.7" y="38.6">NRF_XTAL1</text>
<text x="117.7" y="40.3">NRF_XTAL2</text>
<text x="188.5" y="38.8">C73</text>
<text x="193.8" y="38.8">4.7uF</text>
<text x="206.6" y="38.9">BD04AV</text>
<text x="8.6" y="42.5" transform="rotate(-90 8.6 42.5)">4.7uH</text>
<text x="48.6" y="44.1">46</text>
<text x="111.5" y="47.6">23</text>
<text x="111.5" y="45.8">24</text>
<text x="117.7" y="45.7">NRF_TXD</text>
<text x="117.7" y="47.5">NRF_RXD</text>
<text x="21" y="52.6" transform="rotate(-90 21 52.6)">2.2uF</text>
<text x="48.6" y="53">45</text>
<text x="111.5" y="53">26</text>
<text x="117.7" y="52.8">NRF_SWDCLK</text>
<text x="8.9" y="54.8">FB1</text>
<text x="21" y="58.1" transform="rotate(-90 21 58.1)">C29</text>
<text x="48.6" y="58.3">43</text>
<text x="111.5" y="54.7">25</text>
<text x="111.5" y="56.5">30</text>
<text x="117.3" y="56.6">R27</text>
<text x="117.7" y="54.6">NRF_SWDIO</text>
<text x="126.2" y="56.6">4K7</text>
<text x="165.7" y="56.3">ESP_NRF_RESET</text>
<text x="8.9" y="61.9">120R, 0.2A</text>
<text x="48.6" y="60.1">33</text>
<text x="111.3" y="65.8">13</text>
<text x="111.5" y="61.8">11</text>
<text x="111.5" y="63.6">12</text>
<text x="117.7" y="65.2">NRF_GPIO1</text>
<text x="154.4" y="63.3" transform="rotate(-90 154.4 63.3)">100nF</text>
<text x="165" y="61.8">4</text>
<text x="171.9" y="61.8">1</text>
<text x="181.4" y="61.9">SW8</text>
<text x="181.4" y="63.7">SW_TC_SPST_1</text>
<text x="111.5" y="67.2">14</text>
<text x="111.5" y="69">15</text>
<text x="111.5" y="70.7">16</text>
<text x="117.7" y="67">BLE_OFF</text>
<text x="136" y="69">VLDO_3V3</text>
<text x="156.2" y="68.8" transform="rotate(-90 156.2 68.8)">C30</text>
<text x="165" y="70.7">3</text>
<text x="171.9" y="70.7">2</text>
<text x="8.6" y="74" transform="rotate(-90 8.6 74)">2.2uF</text>
<text x="13.9" y="73.1" transform="rotate(-90 13.9 73.1)">10nF</text>
<text x="19.3" y="74" transform="rotate(-90 19.3 74)">18pF</text>
<text x="48.6" y="72.5">27</text>
<text x="48.6" y="74.3">28</text>
<text x="48.6" y="76.1">29</text>
<text x="111.5" y="72.5">17</text>
<text x="111.5" y="74.3">18</text>
<text x="111.5" y="76.1">19</text>
<text x="111.5" y="77.9">20</text>
<text x="10.4" y="79.5" transform="rotate(-90 10.4 79.5)">C31</text>
<text x="15.7" y="79.5" transform="rotate(-90 15.7 79.5)">C32</text>
<text x="21" y="79.5" transform="rotate(-90 21 79.5)">C33</text>
<text x="49.4" y="79.6">1</text>
<text x="49.4" y="81.4">2</text>
<text x="49.4" y="83.2">3</text>
<text x="111.5" y="79.6">21</text>
<text x="111.5" y="83.2">39</text>
<text x="111.5" y="81.4">40</text>
<text x="138.7" y="79.7">R28 R29</text>
<text x="49.4" y="85">4</text>
<text x="49.4" y="86.7">5</text>
<text x="49.4" y="88.5">6</text>
<text x="111.5" y="85">37</text>
<text x="111.5" y="88.5">38</text>
<text x="111.5" y="86.7">41</text>
<text x="138.7" y="86.8">4K7</text>
<text x="142.2" y="86.8">4K7</text>
<text x="49.4" y="90.3">7</text>
<text x="49.4" y="92.1">8</text>
<text x="49.4" y="93.9">9</text>
<text x="111.5" y="90.3">42</text>
<text x="28.4" y="97.4">R35</text>
<text x="48.6" y="99.2">31</text>
<text x="48.6" y="101">32</text>
<text x="111.5" y="99.2">44</text>
<text x="111.5" y="101">49</text>
<text x="28.4" y="104.6">4K7</text>
<text x="42.7" y="143">X1</text>
<text x="111.1" y="140.1">VLDO_3V3</text>
<text x="143.8" y="140.1">VLDO_3V3</text>
<text x="185.8" y="140.1">VLDO_3V3</text>
<text x="25.2" y="145.2">NRF_XTAL1</text>
<text x="38.8" y="145.4">1</text>
<text x="56.3" y="145.4">3</text>
<text x="60.8" y="145.2">NRF_XTAL2</text>
<text x="124.1" y="149">1</text>
<text x="126.2" y="145.5">J5</text>
<text x="138.1" y="149">2</text>
<text x="202.4" y="149">1</text>
<text x="204.5" y="145.5">J6</text>
<text x="216.4" y="149">2</text>
<text x="224.4" y="145.2">NRF_SWDIO</text>
<text x="226.1" y="148.8">NRF_SWDCLK</text>
<text x="38.8" y="150.8">2</text>
<text x="40.7" y="154.7">32 MHz</text>
<text x="56.3" y="150.8">4</text>
<text x="105.2" y="150.6">NRF_TXD</text>
<text x="124.1" y="150.8">3</text>
<text x="124.1" y="152.5">5</text>
<text x="124.1" y="154.3">7</text>
<text x="138.1" y="150.8">4</text>
<text x="138.1" y="152.5">6</text>
<text x="138.1" y="154.3">8</text>
<text x="146.1" y="152.4">NRF_SWDIO</text>
<text x="146.1" y="154.1">NRF_SWDCLK</text>
<text x="146.1" y="150.6">NRF_RXD</text>
<text x="202.4" y="150.8">3</text>
<text x="202.4" y="152.5">5</text>
<text x="202.4" y="154.3">7</text>
<text x="216.4" y="150.8">4</text>
<text x="216.4" y="152.5">6</text>
<text x="216.4" y="154.3">8</text>
<text x="227.9" y="155.9">ESP_NRF_RESET</text>
<text x="227.9" y="152.4">NRF_GPIO1</text>
<text x="42.7" y="159.7">R31</text>
<text x="53.3" y="159.7">1M</text>
<text x="124.1" y="156.1">9</text>
<text x="126.2" y="161.6">3220-10-0300-00</text>
<text x="138.1" y="156.1">10</text>
<text x="202.4" y="156.1">9</text>
<text x="204.5" y="161.6">3220-10-0300-00</text>
<text x="216.4" y="156.1">10</text>
<text x="24.6" y="166.4" transform="rotate(-90 24.6 166.4)">18pF</text>
<text x="70.8" y="166.4" transform="rotate(-90 70.8 166.4)">18pF</text>
<text x="26.4" y="171.9" transform="rotate(-90 26.4 171.9)">C35</text>
<text x="72.6" y="171.9" transform="rotate(-90 72.6 171.9)">C36</text>
<text x="228.1" y="195.1">Title</text>
<text x="235.2" y="196.8">&lt;Title&gt;</text>
<text x="228.1" y="200.4">Size</text>
<text x="229.9" y="202.2">A3</text>
<text x="235.2" y="200.4">Document Number</text>
<text x="235.2" y="202.2">&lt;Doc&gt;</text>
<text x="286.8" y="200.4">Rev</text>
<text x="288.6" y="202.2">&lt;RevCode&gt;</text>
<text x="228.1" y="205.7">Date:</text>
<text x="237.4" y="205.7">Monday, April 07, 2025</text>
<text x="263.7" y="205.7">Sheet</text>
<text x="272.6" y="205.7">5</text>
<text x="277.9" y="205.7">of</text>
<text x="283.2" y="205.7">5</text>
</g>
<g font-size="1.6" fill="#400080">
<text x="29.9" y="24.2" transform="rotate(-90 29.9 24.2)">50v</text>
<text x="35.3" y="24.2" transform="rotate(-90 35.3 24.2)">50v</text>
<text x="40.6" y="24.2" transform="rotate(-90 40.6 24.2)">50V</text>
<text x="125.9" y="26" transform="rotate(-90 125.9 26)">50V</text>
<text x="129.5" y="26" transform="rotate(-90 129.5 26)">50V</text>
<text x="133.1" y="26" transform="rotate(-90 133.1 26)">50V</text>
<text x="193.8" y="40.6">50v</text>
<text x="22.8" y="52.6" transform="rotate(-90 22.8 52.6)">16v</text>
<text x="156.2" y="63.3" transform="rotate(-90 156.2 63.3)">50V</text>
<text x="10.4" y="74" transform="rotate(-90 10.4 74)">16v</text>
<text x="15.7" y="74" transform="rotate(-90 15.7 74)">50V</text>
<text x="21" y="74" transform="rotate(-90 21 74)">25V</text>
<text x="26.4" y="166.4" transform="rotate(-90 26.4 166.4)">25V</text>
<text x="72.6" y="166.4" transform="rotate(-90 72.6 166.4)">25V</text>
</g>
<g font-size="1.6" fill="#00c">
<text x="106" y="29.2">VDD</text>
<text x="52.5" y="30.9">VDD</text>
<text x="52.5" y="32.7">VDD</text>
<text x="106" y="30.9">VDD</text>
<text x="106" y="32.7">VDD</text>
<text x="207.1" y="30.9">COM1</text>
<text x="207.1" y="32.7">COM2</text>
<text x="207.1" y="34.5">COM3</text>
<text x="214.5" y="30.9">NO1</text>
<text x="214.5" y="32.7">NO2</text>
<text x="214.5" y="34.5">NO3</text>
<text x="106.3" y="39.8">XC1</text>
<text x="106.3" y="41.6">XC2</text>
<text x="207.1" y="36.3">COM4</text>
<text x="214.9" y="36.3">N04</text>
<text x="52.5" y="45.2">DCC</text>
<text x="105.2" y="46.9">P0.01</text>
<text x="105.2" y="48.7">P0.00</text>
<text x="52.5" y="59.4">DECA</text>
<text x="52.5" y="54.1">DECD</text>
<text x="102.4" y="54.1">SWDCLK</text>
<text x="103.8" y="55.8">SWDIO</text>
<text x="104.1" y="57.6">RESET</text>
<text x="52.5" y="61.2">DECRF</text>
<text x="105.2" y="63">P2.00</text>
<text x="105.2" y="64.7">P2.01</text>
<text x="105.2" y="66.5">P2.02</text>
<text x="105.2" y="68.3">P2.03</text>
<text x="105.2" y="70.1">P2.04</text>
<text x="105.2" y="71.8">P2.05</text>
<text x="52.5" y="73.6">P0.02</text>
<text x="52.5" y="75.4">P0.03/GRTCPWM</text>
<text x="52.5" y="77.2">P0.04/GRTCLFCLKOUT</text>
<text x="88.7" y="75.4">P2.07/TRACEDATA(0)/SWO</text>
<text x="93" y="77.3">P2.08/TRACEDATA(1)</text>
<text x="96.2" y="73.6">P2.06/TRACECLK</text>
<text x="52.5" y="80.7">P1.00/XL1</text>
<text x="52.5" y="82.5">P1.01/XL2</text>
<text x="88.6" y="82.5">P1.12/ASI(3)/RADIO(3)/AIN5</text>
<text x="93.1" y="79">P2.09/TRACEDATA(2)</text>
<text x="93.1" y="80.7">P2.10/TRACEDATA(3)</text>
<text x="52.5" y="84.3">P1.02/NFC1</text>
<text x="52.5" y="86.1">P1.03/NFC2</text>
<text x="52.5" y="87.8">P1.04/ASO(0)/AIN0</text>
<text x="52.5" y="89.6">P1.05/ASI(0)/RADIO(6)/AIN1</text>
<text x="87.8" y="84.3">P1.11/ASO(3)/RADIO(2)/AIN4</text>
<text x="91.8" y="86.1">P1.09/ASO(2)/RADIO(0)</text>
<text x="92.6" y="89.6">P1.10/ASI(2)/RADIO(1)</text>
<text x="93.6" y="87.8">P1.13/RADIO(4)/AIN6</text>
<text x="52.5" y="91.4">P1.06/ASO(1)/AIN2</text>
<text x="52.5" y="93.2">P1.07/ASI(1)/AIN3</text>
<text x="52.5" y="95">P1.08/CLK16M/EXTREF</text>
<text x="93.6" y="91.4">P1.14/RADIO(5)/AIN7</text>
<text x="52.5" y="100.3">ANT</text>
<text x="106.2" y="100.3">VSS</text>
<text x="52.5" y="102.1">VSS_PA</text>
<text x="106.2" y="102.1">VSS</text>
<text x="41.8" y="146.5">XTAL1</text>
<text x="49.4" y="146.5">XTAL2</text>
<text x="41.8" y="151.9">GND</text>
<text x="49.8" y="151.9">GND1</text>
<text x="127.1" y="150.1">1</text>
<text x="127.1" y="151.9">3</text>
<text x="127.1" y="153.6">5</text>
<text x="127.1" y="155.4">7</text>
<text x="135.1" y="150.1">2</text>
<text x="135.1" y="151.9">4</text>
<text x="135.1" y="153.6">6</text>
<text x="135.1" y="155.4">8</text>
<text x="205.4" y="150.1">1</text>
<text x="205.4" y="151.9">3</text>
<text x="205.4" y="153.6">5</text>
<text x="205.4" y="155.4">7</text>
<text x="213.4" y="150.1">2</text>
<text x="213.4" y="151.9">4</text>
<text x="213.4" y="153.6">6</text>
<text x="213.4" y="155.4">8</text>
<text x="127.1" y="157.2">9</text>
<text x="134.2" y="157.2">10</text>
<text x="205.4" y="157.2">9</text>
<text x="212.5" y="157.2">10</text>
</g>
<g font-size="1.6" fill="#f00">
<text x="245.9" y="34.5">LED_BUZZER_OFF</text>
<text x="245.9" y="30.9">WIFI_OFF</text>
<text x="245.9" y="32.7">BLE_OFF</text>
<text x="245.9" y="36.3">GSM_OFF</text>
<text x="139" y="53.9">NRF_SWDCLK</text>
<text x="162.1" y="52.1">ESP_NRF_RESET</text>
<text x="139.2" y="55.8">NRF_SWDIO</text>
<text x="20.3" y="87.5">ESP_NRF_GPIO2</text>
<text x="149.9" y="89.6">I2C_SDA</text>
<text x="13" y="91.1">ESP_NRF_GPIO1_BLEALERT</text>
<text x="149.9" y="91.4">I2C_SCL</text>
<text x="240.4" y="149.9">NRF_SWDCLK</text>
<text x="240.6" y="146.5">NRF_SWDIO</text>
<text x="91.2" y="155.1">ESP_NRF_GPIO1_BLEALERT</text>
<text x="94.6" y="153.3">ESP_NRF_RESET</text>
<text x="162.1" y="155.2">NRF_SWDCLK</text>
<text x="165.9" y="153.6">NRF_SWDIO</text>
</g>
<g font-size="1.3">
<text x="30.8" y="1.3">5</text>
<text x="88.8" y="1.3">4</text>
<text x="146.9" y="1.3">3</text>
<text x="205" y="1.3">2</text>
<text x="263.1" y="1.3">1</text>
<text x=".5" y="28.4">D</text>
<text x="292.6" y="28.4">D</text>
<text x=".5" y="79.5">C</text>
<text x="292.6" y="79.5">C</text>
<text x=".5" y="130.6">B</text>
<text x="292.6" y="130.6">B</text>
<text x=".5" y="181.7">A</text>
<text x="292.6" y="181.7">A</text>
<text x="30.8" y="207.4">5</text>
<text x="88.8" y="207.4">4</text>
<text x="146.9" y="207.4">3</text>
<text x="205" y="207.4">2</text>
<text x="263.1" y="207.4">1</text>
</g>
<g font-size="1.1">
<text x="51.9" y="25.9">U14</text>
<text x="51.2" y="108.4">NRF54L15-QFAA-R</text>
</g>
</svg>
